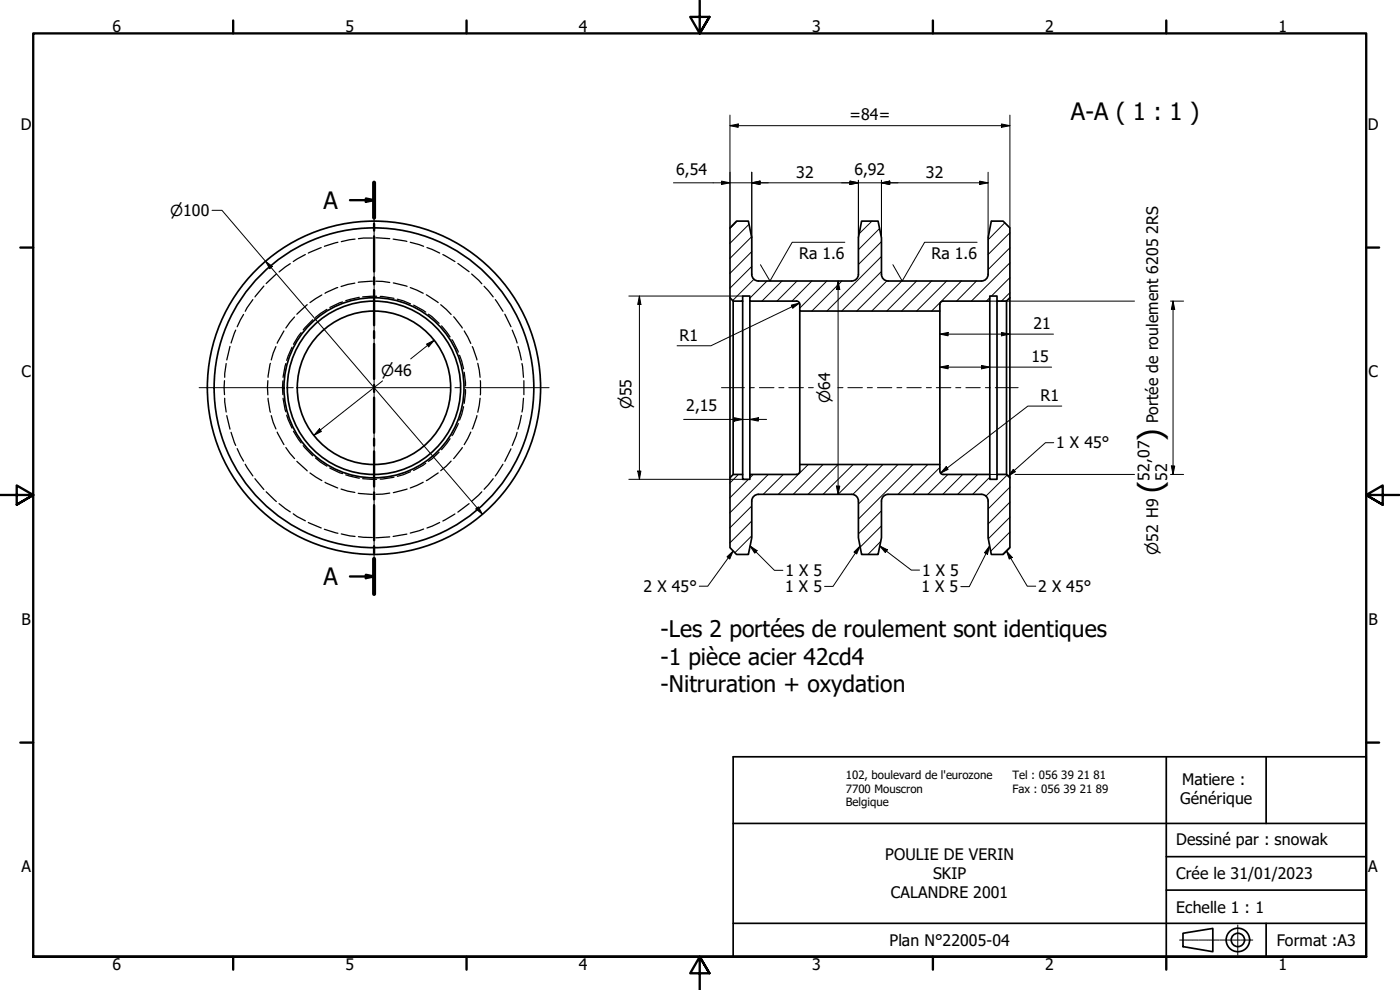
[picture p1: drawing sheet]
<svg xmlns="http://www.w3.org/2000/svg" width="420mm" height="297mm" viewBox="0 0 420 297" stroke-linecap="round" stroke-linejoin="round" font-family="sans-serif">
<!-- layer: Hachure (ISO) -->
<g fill="none" stroke="#000" stroke-width=".3">
<path d="M221.2 66.3l-2.1 2.3M224.8 67.3l-5.7 5.7M225.6 71l-6.5 6.5M225.6 79.9l-6.5 6.6M225.6 75.5l-6.5 6.5M261.7 66.3l-3.9 3.9M264 68.6l-6.4 6.3M264.5 76.9l-16.3 16.4M264.5 72.5l-6.9 6.9M297.6 66.3l-.1 .1M301.6 66.9l-5.1 5M303.1 69.8l-6.6 6.6"/>
<path d="M303.1 78.9l-11.6 11.4M303.1 74.3l-6.6 6.6M226.3 83.8l-6.4 6.4M230.2 84.3l-5.2 5.2M234.7 84.3l-6 6M239.2 84.3l-6 6M243.6 84.3l-5.9 6M248.2 84.3l-8.2 8.1M252.7 84.3l-9.1 9M264.5 81.5l-11.9 11.8M266.2 84.3l-9.1 9M270.6 84.3l-9 9"/>
<path d="M275.1 84.3l-9 9M279.6 84.3l-9 9M284.1 84.3l-9 9M288.5 84.3l-8.9 9M293.1 84.3l-6 6M297.1 89.3l-1.1 1M303.1 83.3l-5.5 5.5M303.1 87.8l-2.6 2.5M242.6 139.4l-9 8.9M247 139.4l-8.9 8.9M251.5 139.4l-9 8.9M256 139.4l-9 8.9"/>
<path d="M260.5 139.4l-9 8.9M265 139.4l-9.1 9M269.5 139.4l-11.9 11.8M274 139.4l-16.4 16.4M278.4 139.4l-8.9 8.9M221.6 142.4l-2.5 2.5M224.6 143.8l-5.5 5.5M225.6 156.3l-6.5 6.6M225.6 151.8l-6.5 6.6M226.1 142.4l-1.1 1M230.6 142.4l-11.5 11.4M235.1 142.4l-6.1 5.9"/>
<path d="M264.5 157.8l-6.3 6.3M264.5 153.3l-6.9 6.9M282.1 140.3l-8.2 8M284.5 142.4l-6.1 5.9M288.9 142.4l-5.9 5.9M293.4 142.4l-6 5.9M297.1 143.2l-5.2 5.1M302.3 142.5l-6.5 6.4M303.1 159.6l-5.8 5.8M303.1 155.2l-6.5 6.5M303.1 150.7l-6.6 6.5M303.1 146.2l-6.6 6.5"/>
<path d="M224.6 166.2l-.1 .2M225.6 160.8l-5.1 5M264.3 162.5l-3.8 3.9M303.1 164.1l-2.2 2.3"/>
</g>
<g fill="none" stroke="#000" stroke-width=".38">
<path d="M87.1 79.1l-3.3 2.5M91.6 76.4l-3.6 2.1M96.4 74.3l-3.9 1.6M101.4 72.7l-4.1 1.2M106.6 71.7l-4.2 .8M111.8 71.4l-4.2 .2M112.8 71.4l4.2 .2M118 71.7l4.1 .7M123.1 72.7l4 1.2M128.1 74.3l3.9 1.6M132.9 76.4l3.6 2.1M137.4 79l3.4 2.5"/>
<path d="M70.7 99l-1.4 3.9M73.1 94.3l-1.9 3.7M75.9 89.9l-2.3 3.5M79.2 85.8l-2.7 3.3M82.9 82.2l-3 2.9M85.2 99.3l-2 3.7M88.4 95.1l-2.6 3.3M90.4 99.8l-2.3 3.5M92.2 91.4l-3.1 2.9M93.9 95.9l-2.9 3.1M96.6 88.5l-3.6 2.3M98.1 92.8l-3.4 2.4"/>
<path d="M101.3 86.3l-3.8 1.7M102.8 90.6l-3.8 1.7M106.5 84.9l-4.1 1.1M107.8 89.2l-4 1M111.8 84.4l-4.3 .3M112.8 84.4l4.2 .4M113 88.9l-4.2 .2M114.1 88.9l4.1 .6M118 84.9l4.2 1M119.3 89.8l3.9 1.4M123.1 86.3l3.9 1.7M124.1 91.6l3.7 2"/>
<path d="M128 88.4l3.5 2.4M128.6 94.3l3.2 2.7M132.3 91.4l3.1 2.9M132.5 97.8l2.6 3.3M136.1 95l2.6 3.4M139.3 99.3l2 3.7M141.5 82.2l3.1 2.9M145.3 85.9l2.7 3.2M148.7 89.9l2.2 3.5M151.5 94.3l1.9 3.7M153.7 99l1.5 3.9M67.4 114.2v4.2"/>
<path d="M67.4 119.5l.5 4.1M67.9 109.1l-.5 4.1M69 103.9l-.9 4.1M80.4 114.2v4.3M80.5 119.5l.7 4.2M81.2 109l-.7 4.2M82.8 104l-1.4 4M84.9 114.3v4.1M85 119.5l.8 4.1M85.8 109.1l-.8 4.1M87.6 104.2l-1.6 3.9M135.6 101.9l1.9 3.7"/>
<path d="M137.9 106.6l1.2 4.1M139.3 111.7l.4 4.1M139.7 116.9l-.4 4.1M141.7 104l1.4 4M143.4 109l.7 4.2M144.1 119.5l-.7 4.2M144.1 114.2v4.3M155.4 103.9l1.1 4.1M156.7 109.1l.4 4.1M157.1 119.5l-.4 4.1M157.2 114.2v4.2M68.1 124.7l.9 4.1"/>
<path d="M69.3 129.7l1.4 4M71.2 134.6l1.9 3.8M73.6 139.3l2.3 3.5M81.4 124.7l1.4 4M83.2 129.7l2 3.7M85.8 134.3l2.6 3.3M86 124.6l1.6 3.8M88.1 129.4l2.3 3.5M89.1 138.4l3.1 2.9M91 133.7l2.9 3.1M94.7 137.4l3.4 2.5M127.8 139l-3.7 2.1"/>
<path d="M131.8 135.7l-3.2 2.7M135.1 131.6l-2.6 3.3M135.4 138.4l-3.1 2.8M137.5 127l-1.9 3.7M138.7 134.3l-2.6 3.3M139.1 122l-1.2 4M141.3 129.7l-2 3.7M143.1 124.7l-1.4 4M150.9 139.3l-2.2 3.5M153.4 134.7l-1.9 3.7M155.2 129.7l-1.5 4M156.5 124.6l-1.1 4.2"/>
<path d="M76.5 143.6l2.7 3.3M79.9 147.6l3 2.9M83.8 151.1l3.3 2.5M88 154.2l3.6 2.1M92.5 156.8l3.9 1.6M93 141.9l3.6 2.3M97.3 158.8l4.1 1.2M97.5 144.7l3.8 1.7M99 140.4l3.8 1.7M102.4 146.7l4.1 1.1M103.8 142.5l4 1M107.5 148l4.3 .3"/>
<path d="M108.8 143.6l4.2 .2M117 147.9l-4.2 .4M118.2 143.2l-4.1 .5M122.2 146.7l-4.2 1.1M123.2 141.5l-3.9 1.4M127 144.7l-3.9 1.7M127.1 158.7l-4 1.2M131.5 141.9l-3.5 2.3M132 156.8l-3.9 1.6M136.5 154.2l-3.6 2.1M140.8 151.1l-3.4 2.6M144.6 147.6l-3.1 2.8"/>
<path d="M148 143.6l-2.7 3.2M102.4 160.2l4.2 .8M107.6 161l4.2 .3M117 161.1l-4.2 .2M122.1 160.3l-4.1 .7"/>
</g>
<!-- layer: Visible (ISO) -->
<g fill="none" stroke="#000" stroke-width=".51">
<path d="M219.1 89.3v54.1M220 90.3v52.1M222.9 90.3v52.1M225 90.3v52.1M225.6 82.3a2 2 0 0 0 2 2M225.6 82.3v-10.9l-1-5.1h-3.6l-1.9 2.1v20.9l.9 1h2.9v-1.5h2.1v1.5h14.1a.99 .99 0 0 1 .9 1M240 93.3v48.1a.98 .98 0 0 1-1 1h-14v1.4h-2.1v-1.4h-2.9l-.9 1v20.9l1.9 2.1h3.6l1-5.1v-10.9a2 2 0 0 1 2-2.1M240 91.4v1.9h42.1v-1.9M257.6 82.3a2 2 0 0 1-2 2h-28M257.6 82.3v-10.9l1-5.1h4.9l1 5.1v10.9M264.5 82.3a2 2 0 0 0 2 2M266.5 84.3h28"/>
<path d="M282.1 93.3v46.1M296.5 82.3v-10.9l1-5.1h3.6l2 2.1v20.9l-1 1h-2.9v-1.5h-2.1v1.5h-14a.98 .98 0 0 0-1 1M296.5 82.3a2 2 0 0 1-2 2M297.1 90.3v52.1M299.2 90.3v52.1M302.1 90.3v52.1M303.1 89.3v54.1M240 139.4h42.1v2a.99 .99 0 0 0 1 1h14v1.4h2.1v-1.4h2.9l1 1v20.9l-2 2.1h-3.6l-1-5.1v-11a2 2 0 0 0-2-2M266.5 148.3h28M266.5 148.3a2 2 0 0 0-2 2.1v10.9l-1 5.1h-4.9l-1-5.1v-11a2 2 0 0 0-2-2h-28"/>
<circle cx="112.2" cy="116.4" r="23"/>
<circle cx="112.2" cy="116.3" r="26"/>
<circle cx="112.2" cy="116.3" r="27"/>
<circle cx="112.2" cy="116.3" r="48"/>
<circle cx="112.2" cy="116.3" r="50"/>
</g>
<!-- layer: Ligne de coupe (ISO) -->
<g fill="none" stroke="#000" stroke-width=".7">
<path d="M109.8 59.5l2.5 .6-2.5 .5zM112.3 54.8v10.5M105 60.1h7.3M112.3 67.1v2.1M112.3 70.9v10.6M112.3 83.2v2.1M112.3 87v10.6M112.3 99.4v2.1M112.3 103.2v10.5M112.3 115.5v2.1M112.3 119.3v10.5M112.3 131.6v2.1"/>
<path d="M112.3 135.4v10.6M112.3 147.8v2M112.3 151.6v10.5M105 173h7.3M109.8 172.5l2.5 .5-2.5 .5zM112.3 163.9v2.1M112.3 167.7v10.5"/>
</g>
<path d="M112.3 54.8v10.5M112.3 167.7v10.5" fill="none" stroke="#000" stroke-width="1.2"/>
<g fill="#000">
<path d="M109.8 59.5l2.5 .6-2.5 .5z" fill-rule="evenodd"/>
<path d="M109.8 172.5l2.5 .5-2.5 .5z" fill-rule="evenodd"/>
</g>
<!-- layer: Cadre (ISO) -->
<g fill="none" stroke="#000" stroke-width=".7">
<path d="M70 6.1v3.9M140 6.1v3.9M210 0v10l-2.9-4.9h5.8l-2.9 4.9 2.9-4.9M280 6.1v3.9M350 6.1v3.9M6.1 74.3h3.9M410 74.3h3.9M0 148.5h10l-5-2.8v5.7l5-2.9-5 2.9M420 148.5h-10l5-2.8v5.7l-5-2.9 5 2.9M6.1 222.8h3.9M410 222.8h3.9M10 287.1v-277.1h400v277.1h-400h400"/>
<path d="M70 287.1v3.8M140 287.1v3.8M212.9 292l-2.9-4.9 2.9 4.9h-5.8l2.9-4.9v9.9M280 287.1v3.8M350 287.1v3.8"/>
</g>
<!-- layer: Titre (ISO) -->
<g fill="none" stroke="#000" stroke-width=".51">
<path d="M220 227.1h190v60h-190zM350 227.1v60M380 227.1v20M220 247.1h190M350 257h60M220 277h190M350 267.1h60M380 277v10.1M355 280l9-1.4v6.9l-9-1.5z"/>
<circle cx="371.5" cy="282" r="3.5"/>
<circle cx="371.5" cy="282" r="2"/>
</g>
<g fill="none" stroke="#000" stroke-width=".3">
<path d="M371.5 277.5v.6M371.5 278.2v.2M371.5 278.6v.9M371.5 279.6v.3M354 282.1h.5M354.6 282.1h.3M355 282.1h1.1M356.2 282.1h.3M356.6 282.1h1.1M357.8 282.1h.3M358.2 282.1h1M359.3 282.1h.3"/>
<path d="M359.8 282.1h1M360.9 282.1h.3M361.3 282.1h1.1M362.5 282.1h.3M362.9 282.1h1.1M364.1 282.1h.3M364.5 282.1h1M365.6 282.1h.3M366.1 282.1h1M367.2 282.1h.3M367.6 282.1h1.1M368.8 282.1h.3"/>
<path d="M369.2 282.1h1.1M370.4 282.1h.2M370.8 282.1h1M371.5 280v1M371.5 281.2v.2M371.5 281.5v1.1M371.5 282.7v.2M371.5 283.1v.9M371.5 284.1v.3M371.5 284.5v1M371.5 285.7v.2M371.5 286.1v.5"/>
<path d="M371.9 282.1h.3M372.4 282.1h1M373.5 282.1h.3M373.9 282.1h1.1M375.1 282.1h.2M375.5 282.1h.5"/>
</g>
<!-- layer: Cote (ISO) -->
<g fill="none" stroke="#000" stroke-width=".3">
<path d="M219.1 37.7l2.5-.5v1zM219.1 37.7h84M219.1 34.5v33.9M300.5 37.2l2.6 .5-2.6 .5zM303.1 34.5v33.9M202.1 54.8h94.4M216.5 54.3l2.6 .5-2.6 .6zM225.6 54.8l2.5-.5v1.1zM225.6 51.7v19.7M255.1 54.3l2.5 .5-2.5 .6zM257.6 54.1v17.3M264.5 54.8l2.5-.5v1.1z"/>
<path d="M264.5 54.1v17.3M294 54.3l2.5 .5-2.5 .6zM296.5 51.7v19.7M63.6 63.1h3l78.2 91.2M79.7 78.4l2 1.5-.7 .7zM188.7 88.8h34.2M191.9 88.8l.4 2.6h-.9zM191.9 88.8v55M237.5 91.6l2.5-.7-2.1 1.5zM240 90.9l-26.6 12.8h-10.2M251.5 84.3l.5 2.6h-1zM251.5 84.3v64"/>
<path d="M297.1 90.3h43.4M300.5 99.7l2.6 .6-2.6 .5zM351.3 90.3h3.9M352 90.3l.6 2.5h-1.1zM352 90.3v52.1M114.8 114.3l-20.6 16.3M128 103.2l2.3-1.1-1.6 2zM130.3 102.1l-7 5.6M282.1 110.2l2.4-.5v1zM282.1 100.3l2.4-.6v1.1zM282.1 110.2h33.5M282.1 100.3h34.1"/>
<path d="M294.6 109.7l2.5 .5-2.5 .5zM95.9 128.6l.6 .9-2.3 1.1zM205.2 125.8h24.9M220.4 125.3l2.5 .5-2.5 .6zM225 125.8l2.6-.5v1.1zM318.6 121.8h-10.1l-26.2 20.2M351.5 139.8h1.1l-.6 2.6zM142.8 152.7l.8-.6 1.2 2.2zM188.7 143.8h34.2M191.4 141.3h.9l-.4 2.5zM251 145.8h1l-.5 2.5zM284 140l.5 .8-2.2 1.2z"/>
<path d="M297.1 142.4h5.2M304.6 142.4h35.9M351.3 142.4h3.9"/>
</g>
<g fill="#000">
<path d="M219.1 37.7l2.5-.5v1z" fill-rule="evenodd"/>
<path d="M300.5 37.2l2.6 .5-2.6 .5z" fill-rule="evenodd"/>
<path d="M216.5 54.3l2.6 .5-2.6 .6z" fill-rule="evenodd"/>
<path d="M225.6 54.8l2.5-.5v1.1z" fill-rule="evenodd"/>
<path d="M225.6 54.8l2.5-.5v1.1z" fill-rule="evenodd"/>
<path d="M255.1 54.3l2.5 .5-2.5 .6z" fill-rule="evenodd"/>
<path d="M255.1 54.3l2.5 .5-2.5 .6z" fill-rule="evenodd"/>
<path d="M264.5 54.8l2.5-.5v1.1z" fill-rule="evenodd"/>
<path d="M264.5 54.8l2.5-.5v1.1z" fill-rule="evenodd"/>
<path d="M294 54.3l2.5 .5-2.5 .6z" fill-rule="evenodd"/>
<path d="M79.7 78.4l2 1.5-.7 .7z" fill-rule="evenodd"/>
<path d="M191.9 88.8l.4 2.6h-.9z" fill-rule="evenodd"/>
<path d="M237.5 91.6l2.5-.7-2.1 1.5z" fill-rule="evenodd"/>
<path d="M251.5 84.3l.5 2.6h-1z" fill-rule="evenodd"/>
<path d="M282.1 100.3l2.4-.6v1.1z" fill-rule="evenodd"/>
<path d="M352 90.3l.6 2.5h-1.1z" fill-rule="evenodd"/>
<path d="M128 103.2l2.3-1.1-1.6 2z" fill-rule="evenodd"/>
<path d="M282.1 110.2l2.4-.5v1z" fill-rule="evenodd"/>
<path d="M294.6 109.7l2.5 .5-2.5 .5z" fill-rule="evenodd"/>
<path d="M300.5 99.7l2.6 .6-2.6 .5z" fill-rule="evenodd"/>
<path d="M95.9 128.6l.6 .9-2.3 1.1z" fill-rule="evenodd"/>
<path d="M220.4 125.3l2.5 .5-2.5 .6z" fill-rule="evenodd"/>
<path d="M225 125.8l2.6-.5v1.1z" fill-rule="evenodd"/>
<path d="M351.5 139.8h1.1l-.6 2.6z" fill-rule="evenodd"/>
<path d="M142.8 152.7l.8-.6 1.2 2.2z" fill-rule="evenodd"/>
<path d="M191.4 141.3h.9l-.4 2.5z" fill-rule="evenodd"/>
<path d="M251 145.8h1l-.5 2.5z" fill-rule="evenodd"/>
<path d="M284 140l.5 .8-2.2 1.2z" fill-rule="evenodd"/>
</g>
<g fill="none" stroke="#000" stroke-width=".3">
<path d="M216.5 116.3h6.9M224.9 116.3h1.5M227.9 116.3h4.4M233.7 116.3h1.6M236.7 116.3h4.4M242.6 116.3h1.5M251.5 116.3h1.5M254.4 116.3h4.4M260.3 116.3h1.5M263.3 116.3h4.4M269.2 116.3h1.4M272.2 116.3h4.3"/>
<path d="M278 116.3h1.5M281 116.3h4.4M286.8 116.3h1.6M289.9 116.3h4.3M295.7 116.3h1.5M298.7 116.3h6.9"/>
</g>
<!-- layer: Symbole (ISO) -->
<g fill="none" stroke="#000" stroke-width=".3">
<path d="M253.6 72.7h-15.9l-6.6 11.6-2.9-4.9M293.2 72.7h-15.7l-6.7 11.6-2.8-4.9M316.2 132.8h-2.4l-11.2 10.1M304.1 140.8l.6 .7-2.1 1.4zM218.2 167.1l1.8-1.8-1 2.4zM220 165.3l-7.6 10.6h-2.5M225.1 163.8l2.1 1.4-.7 .8zM225.1 163.8l7.3 7.3h2.5M256.3 165.7l1.8-1.9-1 2.4zM258.1 163.8l-8.1 12.1h-2.5M264 163.8l2.3 1.2-.6 .8zM264 163.8l9.5 7.3h2.5"/>
<path d="M297 163.8l-.6 2.5-.9-.5zM297 163.8l-6.1 12.2h-2.5M302.1 165.3l1.7 1.9-.9 .6zM302.1 165.3l6.2 10.6h2.5"/>
</g>
<g fill="#000">
<path d="M304.1 140.8l.6 .7-2.1 1.4z" fill-rule="evenodd"/>
<path d="M218.2 167.1l1.8-1.8-1 2.4z" fill-rule="evenodd"/>
<path d="M225.1 163.8l2.1 1.4-.7 .8z" fill-rule="evenodd"/>
<path d="M256.3 165.7l1.8-1.9-1 2.4z" fill-rule="evenodd"/>
<path d="M264 163.8l2.3 1.2-.6 .8z" fill-rule="evenodd"/>
<path d="M297 163.8l-.6 2.5-.9-.5z" fill-rule="evenodd"/>
<path d="M302.1 165.3l1.7 1.9-.9 .6z" fill-rule="evenodd"/>
</g>
<!-- layer: Marque de centre (ISO) -->
<path d="M112.3 63.9v25.2M112.3 90.6v1.5M112.3 93.6v45.5M59.8 116.3h25.2M86.5 116.3h1.5M89.5 116.3h45.5M136.5 116.3h1.5M139.5 116.3h25.3M112.3 140.6v1.5M112.3 143.6v25.2" fill="none" stroke="#000" stroke-width=".3"/>
<g font-size="9.6">
<text x="348.6" y="132.2" transform="rotate(-90 348.6 132.2)">)</text>
<text x="348.6" y="147.9" transform="rotate(-90 348.6 147.9)">(</text>
</g>
<g font-size="7.2">
<text x="321.4" y="36.1">A-A ( 1 : 1 )</text>
<text x="97.1" y="62.7">A</text>
<text x="97.1" y="175.6">A</text>
</g>
<g font-size="6.9">
<text x="198.2" y="191.2">-Les 2 portées de roulement sont identiques</text>
<text x="198.2" y="199.4">-1 pièce acier 42cd4</text>
<text x="198.2" y="207.7">-Nitruration + oxydation</text>
</g>
<g font-size="4.8">
<text x="33.7" y="9.6">6</text>
<text x="103.7" y="9.6">5</text>
<text x="173.7" y="9.6">4</text>
<text x="243.7" y="9.6">3</text>
<text x="313.7" y="9.6">2</text>
<text x="383.7" y="9.6">1</text>
<text x="6.2" y="38.9">D</text>
<text x="255" y="36.1">=84=</text>
<text x="410.5" y="38.9">D</text>
<text x="202.9" y="52.4">6,54</text>
<text x="239" y="53.3">32</text>
<text x="256.4" y="52.4">6,92</text>
<text x="277.9" y="53.3">32</text>
<text x="347.6" y="70.1" transform="rotate(-90 347.6 70.1)">2RS</text>
<text x="239.8" y="77.8">Ra 1.6</text>
<text x="279.5" y="77.8">Ra 1.6</text>
<text x="310.1" y="98.7">21</text>
<text x="204" y="102.2">R1</text>
<text x="6.4" y="113.1">C</text>
<text x="309.6" y="108.6">15</text>
<text x="410.7" y="113.1">C</text>
<text x="205.9" y="123.4">2,15</text>
<text x="312.3" y="120.3">R1</text>
<text x="347.6" y="127" transform="rotate(-90 347.6 127)">Portée de roulement 6205</text>
<text x="317" y="134.5">1 X 45°</text>
<text x="345" y="144.2" transform="rotate(-90 345 144.2)">52,07</text>
<text x="350.3" y="144.2" transform="rotate(-90 350.3 144.2)">52</text>
<text x="235.7" y="172.8">1 X 5</text>
<text x="276.7" y="172.8">1 X 5</text>
<text x="193.2" y="177.6">2 X 45°</text>
<text x="235.6" y="177.7">1 X 5</text>
<text x="276.5" y="177.7">1 X 5</text>
<text x="311.6" y="177.6">2 X 45°</text>
<text x="6.4" y="187.4">B</text>
<text x="410.7" y="187.4">B</text>
<text x="354.8" y="235.4">Matiere :</text>
<text x="354.1" y="241.2">Générique</text>
<text x="353" y="253.6">Dessiné par : snowak</text>
<text x="6.4" y="261.7">A</text>
<text x="265.7" y="258">POULIE DE VERIN</text>
<text x="280" y="263.8">SKIP</text>
<text x="353" y="263.6">Crée le 31/01/2023</text>
<text x="410.7" y="261.7">A</text>
<text x="267.4" y="269.5">CALANDRE 2001</text>
<text x="353" y="273.8">Echelle 1 : 1</text>
<text x="267" y="283.8">Plan N°22005-04</text>
<text x="383.2" y="283.8">Format :A3</text>
<text x="33.7" y="290.9">6</text>
<text x="103.7" y="290.9">5</text>
<text x="173.7" y="290.9">4</text>
<text x="243.7" y="290.9">3</text>
<text x="313.7" y="290.9">2</text>
<text x="383.7" y="290.9">1</text>
</g>
<g font-size="4.6">
<text x="51.1" y="64.8">⌀100</text>
<text x="114.4" y="112.7">⌀46</text>
<text x="189.5" y="122.9" transform="rotate(-90 189.5 122.9)">⌀55</text>
<text x="249.1" y="121" transform="rotate(-90 249.1 121)">⌀64</text>
<text x="347.6" y="166.4" transform="rotate(-90 347.6 166.4)">⌀52 H9</text>
</g>
<g font-size="3.4">
<text x="253.8" y="233.7">102, boulevard de l'eurozone</text>
<text x="303.8" y="233.8">Tel : 056</text>
<text x="318.5" y="233.8">39</text>
<text x="323.3" y="233.8">21</text>
<text x="328.2" y="233.8">81</text>
<text x="253.8" y="237.8">7700 Mouscron</text>
<text x="303.8" y="237.9">Fax : 056</text>
<text x="319.2" y="237.9">39</text>
<text x="324" y="237.9">21</text>
<text x="328.9" y="237.9">89</text>
<text x="253.8" y="241.9">Belgique</text>
</g>
</svg>
